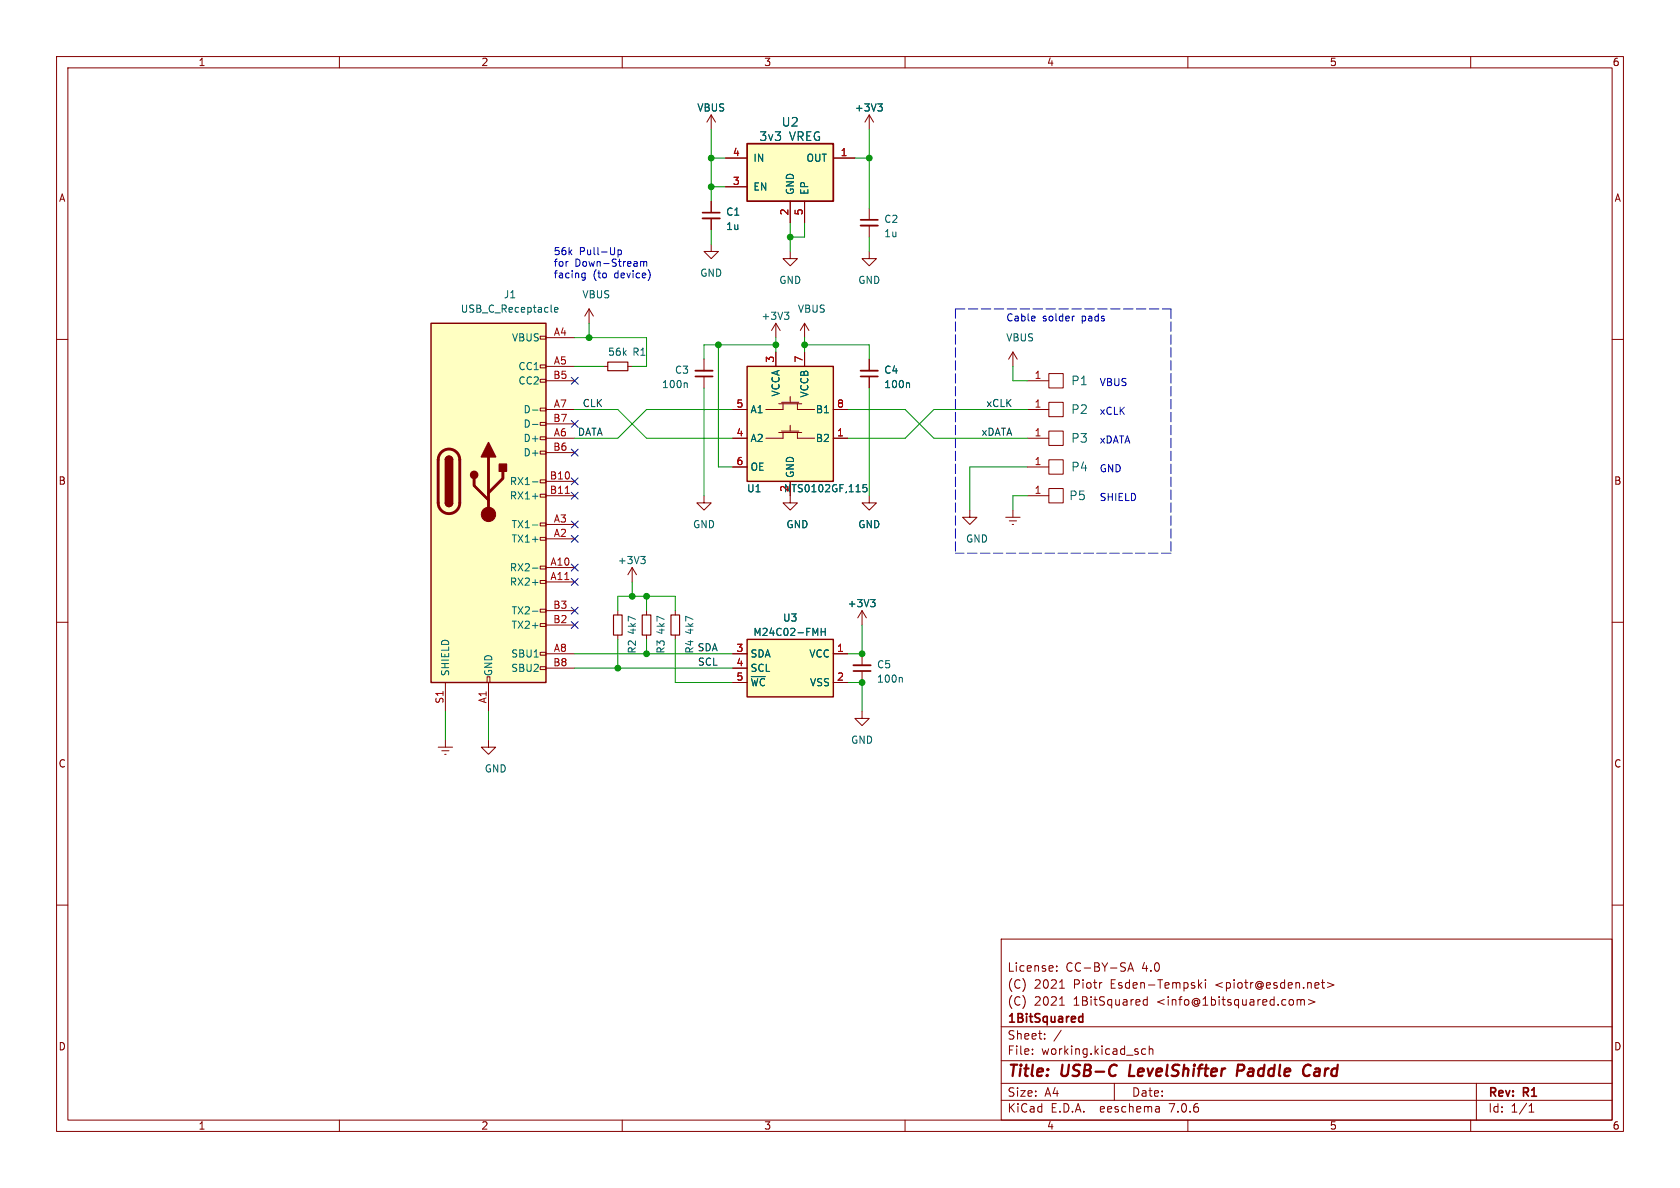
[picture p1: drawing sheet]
<svg xmlns="http://www.w3.org/2000/svg" width="297mm" height="210mm" viewBox="0 0 297 210" stroke-linecap="round" stroke-linejoin="round" font-family="sans-serif">
<g fill="none" stroke="#840000" stroke-width=".18">
<path d="M10 10h277v190h-277zM12 12h273v186h-273zM60 10v2M110 10v2M160 10v2M210 10v2M260 10v2M125.7 20.3l-.7 1.3M125.7 20.3v2.6M125.7 35.6v1.9M125.7 38.6v2M125.7 20.3l.8 1.3"/>
<path d="M128.3 27.9h3.8M128.3 33h3.8M139.7 35.6v3.8M142.2 35.6v3.8M147.3 27.9h3.8M153.7 20.3v2.6M153.7 36.8v1.9M153.7 39.9v2M153.7 20.3l-.8 1.3M153.7 20.3l.7 1.3M10 60h2M95.5 59.4h1v.5h-1z"/>
<path d="M96.5 59.7h5.1M104.1 54.6l-.7 1.3M104.1 54.6v2.6M104.1 54.6l.8 1.3M125.7 43.2v1.3h1.3l-1.3 1.2-1.2-1.2h1.2M137.2 57.2l-.8 1.2M137.2 57.2v2.5M137.2 57.2l.7 1.2M139.7 44.5v1.2h1.3l-1.3 1.3-1.3-1.3h1.3M142.2 57.2l-.7 1.2M142.2 57.2v2.5M142.2 57.2l.8 1.2"/>
<path d="M153.7 44.5v1.2h1.2l-1.2 1.3-1.3-1.3h1.3M285 60h2M95.5 79.8h1v.5h-1zM95.5 77.2h1v.5h-1zM95.5 74.7h1v.5h-1zM95.5 72.1h1v.5h-1zM95.5 67.1h1v.5h-1zM95.5 64.5h1v.5h-1zM96.5 77.5h5.1M96.5 72.4h5.1M96.5 64.8h5.1M96.5 67.3h5.1"/>
<path d="M96.5 74.9h5.1M106.7 64.8h.7M111 64.8h.8M124.5 63.5v2M124.5 66.7v1.9M129.5 77.5h2.6M129.5 72.4h2.6M137.2 62.2v2.6M137.7 76.5h4M137.7 71.4h4M138.2 76.2h3M138.2 71.1h3"/>
<path d="M138.4 76.5v1h-3M138.4 71.4v1h-3M139.7 70.1v1M139.7 75.2v1M141 76.5v1h3M141 71.4v1h3M142.2 62.2v2.6M147.3 77.5h2.6M147.3 72.4h2.6M153.7 63.5v2M153.7 66.7v1.9M179.1 62.2v2.6"/>
<path d="M179.1 62.2l-.8 1.3M179.1 62.2l.7 1.3M181.6 77.5h3.8M181.6 72.4h3.8M181.6 67.3h3.8M185.4 71.1h2.6v2.6h-2.6zM185.4 66h2.6v2.6h-2.6zM185.4 76.2h2.6v2.5h-2.6zM95.5 95h1v.5h-1zM95.5 92.5h1v.5h-1zM95.5 87.4h1v.5h-1zM95.5 84.8h1v.5h-1z"/>
<path d="M96.5 95.3h5.1M96.5 92.7h5.1M96.5 85.1h5.1M96.5 87.6h5.1M96.5 80h5.1M124.5 87.6v1.3h1.2l-1.2 1.3-1.3-1.3h1.3M129.5 82.6h2.6M139.7 85.1v3.8h1.3l-1.3 1.3-1.3-1.3h1.3M153.7 87.6v1.3h1.2l-1.2 1.3-1.3-1.3h1.3M171.4 90.2v1.2h1.3l-1.3 1.3-1.2-1.3h1.2M177.8 91.4h2.5M178.4 92.1h1.3"/>
<path d="M178.9 92.7h.3M179.1 90.2v1.2M181.6 82.6h3.8M181.6 87.6h3.8M185.4 81.3h2.6v2.5h-2.6zM185.4 86.4h2.6v2.5h-2.6zM10 110h2M86.1 119.6h.5v1.1h-.5zM95.5 117.9h1v.5h-1zM95.5 115.3h1v.5h-1zM95.5 110.2h1v.5h-1zM95.5 107.7h1v.5h-1z"/>
<path d="M95.5 102.6h1v.5h-1zM95.5 100.1h1v.5h-1zM96.5 115.6h5.1M96.5 118.1h5.1M96.5 100.3h5.1M96.5 102.9h5.1M96.5 110.5h5.1M96.5 108h5.1M109.2 108v.7M109.2 112.3v.7M111.8 100.3l-.8 1.3M111.8 100.3v2.6"/>
<path d="M111.8 100.3l.7 1.3M114.3 108v.7M114.3 112.3v.7M119.4 108v.7M119.4 112.3v.7M129.5 115.6h2.6M129.5 118.1h2.6M147.3 115.6h2.6M152.4 108l-.8 1.2M152.4 108v2.5M152.4 115.6v2M152.4 118.7v2"/>
<path d="M152.4 108l.8 1.2M285 110h2M77.5 132.1h2.5M78.1 132.7h1.3M78.6 133.4h.3M78.7 120.7v5M78.7 130.8v1.3M86.4 130.8v1.3h1.2l-1.2 1.3-1.3-1.3h1.3M86.4 120.7v5M129.5 120.7h2.6M147.3 120.7h2.6M152.4 125.7v1.3h1.3l-1.3 1.3-1.3-1.3h1.3"/>
<path d="M10 160h2M285 160h2M177 166h108v32h-108zM186.8 171.6v.1M186.8 170.8v.1M187.3 177.7h.9M187.3 174.7h.9M199.4 171.7l.5-1.5 .5 1.5M199.5 171.3h.7M202.8 176.8l-.4-.1-.3 .3v.4l.1 .2h.6M202.8 176.2v1.5M211.9 173.2v1.5"/>
<path d="M212 174.1l.5 .6M212.5 173.7l-.6 .6M213.1 173.2v.1M213.1 173.7v1M229.3 176.8l.4-.1 .3 .2M229.3 176.7v1M230 176.9l.2-.2 .3 .1 .1 .9M230 176.9v.8M231.3 176.7l1.2 .4-1.2 .5M233.6 173.7h.6M233.8 173.2v1.3l.4 .2M234.7 173.7l1.1 .4-1.1 .5"/>
<path d="M60 198v2M110 198v2M160 198v2M177 194.5h108M177 191.5h108M177 187.5h108M177 181.5h108M182.5 186.3v.1M182.5 185.5v.1M184.7 183.6v.1M184.7 182.8v.1M187.6 182.1l-1.3 2"/>
<path d="M197 191.5v3M202.5 185.5l-.4-.1-.3 .3v.4l.2 .2h.5M203.2 185.5l.2-.1 .3 .1 .1 .9M203.2 184.9v1.5M204.9 195.7l.1 .9M205 196.5l-.2 .1M205 196h-.2M210 198v2M260 198v2M261 191.5v6.5M270.3 196.6h.9M270.3 195.5l.4-.4v1.5"/>
</g>
<path d="M199.8 188.2l-.2 2h.9M219.6 188.2h-.7l-.3 2M219.7 189.2l-.9 .1M230.5 189.9a.67 .67 0 0 0 1 .1M231.7 188.4a.8 .8 0 0 0-.9-.1 .8 .8 0 0 0-.4 .8" fill="none" stroke="#840000" stroke-width=".4"/>
<path d="M124.2 37.6h3.1M132.1 25.4h15.2v10.2h-15.2zM152.1 38.9h3.1M122.9 66.5h3.1M152.1 66.5h3.1M150.9 118.6h3M190.8 179.8h.6M191.4 179.2v1.5M190.8 180.6h.6" fill="none" stroke="#840000" stroke-width=".3"/>
<path d="M107.4 64h3.6v1.5h-3.6zM108.5 108.7h1.5v3.6h-1.5zM113.5 108.7h1.6v3.6h-1.6zM118.6 108.7h1.5v3.6h-1.5z" fill="none" stroke="#840000" stroke-width=".2"/>
<g fill="none" stroke="#006464" stroke-width=".18">
<path d="M155.2 18.4h.8l-.5 .4M155.7 18.8l.3 .3v.3l-.3 .2M98 54.8l.6-.2v-.2l-.4-.1-.2 .2 .1 .6h.5M138.7 55.2h.8l-.5 .5M139.2 55.7l.3 .2v.3l-.3 .3M94.1 72.5h1M94.1 75h1M121.3 67.7l.2 .2v.6M160.6 67.7l.2 .2v.6M94.1 92.8h1M94.1 85.2h1M94.1 87.7h1"/>
<path d="M113.3 98.4h.8l-.5 .5M113.8 98.9l.3 .2v.3l-.3 .2M153.2 85.7h-.6v.6l.1-.1h.5l.1 .2-.1 .4-.2 .1-.4-.1M94.1 100.4h1M94.1 103h1M94.1 108h1M145.2 111.1v1.2M145.2 111.7h.7M145.9 111.1v1.2M153.9 106h.8l-.4 .5M154.5 106.5l.2 .2v.3l-.2 .3M159.3 119.7l.2 .2v.7"/>
</g>
<g fill="#ffffc2" stroke="#ffffc2" stroke-width=".18">
<path d="M132.1 113h15.2v10.2h-15.2z"/>
<path d="M132.1 64.8h15.2v20.3h-15.2z"/>
<path d="M76.2 57.2h20.3v63.5h-20.3z"/>
<path d="M132.1 25.4h15.2v10.2h-15.2z"/>
</g>
<path d="M76.2 57.2h20.3v63.5h-20.3zM132.1 64.8h15.2v20.3h-15.2zM78.7 88.9a.64 .64 0 0 0 .7 .6 .64 .64 0 0 0 .6-.6M78.7 81.3a.64 .64 0 0 1 .7-.7 .64 .64 0 0 1 .6 .7M132.1 113h15.2v10.2h-15.2z" fill="none" stroke="#840000" stroke-width=".25"/>
<path d="M124.2 38.6h3.1M152.1 39.9h3.1M122.9 65.5h3.1M152.1 65.5h3.1M150.9 117.6h3" fill="none" stroke="#840000" stroke-width=".33"/>
<path d="M78 79.9a1.9 1.9 0 0 1 2.1-.4 1.9 1.9 0 0 1 1.2 1.8v7.6a1.91 1.91 0 0 1-1.9 1.9 1.91 1.91 0 0 1-1.9-1.9v-7.8l.2-.6zM83.8 84.6v1.3l2.6 2.5M86.4 80.8v10.1M88.9 83.3v1.3l-2.5 2.5" fill="none" stroke="#840000" stroke-width=".51"/>
<g fill="#840000" stroke="#840000" stroke-width=".25">
<path d="M78.7 88.9h1.3a.64 .64 0 0 1-.6 .6 .64 .64 0 0 1-.7-.6z"/>
<path d="M78.7 81.3h1.3v7.6h-1.3z"/>
<path d="M78.9 80.8a.64 .64 0 0 1 .7-.1 .64 .64 0 0 1 .4 .6h-1.3z"/>
<path d="M86.4 78.2l1.2 2.6h-2.5z"/>
<path d="M88.3 82h1.2v1.3h-1.2z"/>
<circle cx="83.8" cy="83.9" r=".63"/>
</g>
<circle cx="86.4" cy="90.9" r="1.27" fill="#840000" stroke="#840000" stroke-width=".18"/>
<path d="M99.9 87.2h.8" fill="none" stroke="#a90000" stroke-width=".18"/>
<path d="M103 49.1h.5M103 48.3h.5M103.5 48.3v1l-.3 .2h-.3M109.3 44.2v1.3M109.3 44.2h.3l.3 .2-.2 .6h-.4M113.3 46.2v.9M113.3 46.3l.3-.1 .2 .2M113.8 46.4l.2-.2 .3 .1v.8M113.8 46.4v.7M114.9 48.2v.9M182.9 56l.1 .2-.6 .1M189.9 55.9l-.2 .1" fill="none" stroke="#0000c2" stroke-width=".18"/>
<path d="M168.9 54.6v43.2M168.9 54.6h38.1M207 54.6v43.2M207 97.8h-38.1" fill="none" stroke="#0000c2" stroke-width=".18" stroke-dasharray="1.7 .6"/>
<g fill="none" stroke="#009600" stroke-width=".18">
<path d="M125.7 22.9v12.7M125.7 27.9h2.6M125.7 33h2.6M139.7 39.4v5.1M142.2 39.4v2.5h-2.5M151.1 27.9h2.6M153.7 22.9v13.9M101.6 59.7h12.7v5.1h-2.5M104.1 57.2v2.5M125.7 40.6v2.6M137.2 59.7v2.5M142.2 59.7v2.5"/>
<path d="M153.7 41.9v2.6M101.6 72.4h7.6l5.1 5.1h15.2M101.6 64.8h5.1M124.5 68.6v19M127 61v21.6h2.5M129.5 72.4h-15.2l-5.1 5.1h-7.6M137.2 61h-12.7v2.5M142.2 61h11.5v2.5M149.9 72.4h10.1l5.1 5.1h16.5M153.7 68.6v19M179.1 64.8v2.5h2.5M181.6 72.4h-16.5l-5.1 5.1h-10.1"/>
<path d="M181.6 82.6h-10.2v7.6M181.6 87.6h-2.5v2.6M101.6 115.6h27.9M101.6 118.1h27.9M109.2 108v-2.6h10.2v2.6M109.2 113v5.1M111.8 102.9v2.5M114.3 105.4v2.6M114.3 113v2.6M119.4 113v7.7h10.1M152.4 110.5v5.1h-2.5M78.7 125.7v5.1"/>
<path d="M86.4 125.7v5.1M149.9 120.7h2.5v5"/>
</g>
<g fill="none" stroke="#000084" stroke-width=".18">
<path d="M101 79.4l1.2 1.2M101 74.3l1.2 1.2M101 66.7l1.2 1.2M102.2 79.4l-1.2 1.2M102.2 74.3l-1.2 1.2M102.2 66.7l-1.2 1.2M101 92.1l1.2 1.2M101 87l1.2 1.2M101 84.5l1.2 1.2M101 99.7l1.2 1.2M101 94.6l1.2 1.3M102.2 92.1l-1.2 1.2"/>
<path d="M102.2 87l-1.2 1.2M102.2 84.5l-1.2 1.2M102.2 99.7l-1.2 1.2M102.2 94.6l-1.2 1.3M101 107.3l1.2 1.3M101 102.3l1.2 1.2M101 109.9l1.2 1.2M102.2 107.3l-1.2 1.3M102.2 102.3l-1.2 1.2M102.2 109.9l-1.2 1.2"/>
</g>
<g fill="#009600" stroke="#009600" stroke-width=".18">
<circle cx="139.7" cy="41.9" r=".51"/>
<circle cx="137.2" cy="61" r=".51"/>
<circle cx="142.2" cy="61" r=".51"/>
<circle cx="125.7" cy="27.9" r=".51"/>
<circle cx="125.7" cy="33" r=".51"/>
<circle cx="153.7" cy="27.9" r=".51"/>
<circle cx="127" cy="61" r=".51"/>
<circle cx="111.8" cy="105.4" r=".51"/>
<circle cx="114.3" cy="105.4" r=".51"/>
<circle cx="109.2" cy="118.1" r=".51"/>
<circle cx="114.3" cy="115.6" r=".51"/>
<circle cx="104.1" cy="59.7" r=".51"/>
<circle cx="152.4" cy="115.6" r=".51"/>
<circle cx="152.4" cy="120.7" r=".51"/>
</g>
<g font-size="2.8" fill="#840000">
<text x="178" y="190.9">Title:</text>
<text x="187.7" y="190.9">USB-C</text>
<text x="200.5" y="190.9">LevelShifter</text>
<text x="220.3" y="190.9">Paddle</text>
<text x="232.8" y="190.9">Card</text>
</g>
<g font-size="2.1" fill="#006464">
<text x="138.1" y="22.6">U2</text>
<text x="134.1" y="25.1">3v3</text>
<text x="139.5" y="25.1">VREG</text>
<text x="189.3" y="68.3">P1</text>
<text x="189.3" y="73.4">P2</text>
<text x="189.3" y="83.5">P4</text>
<text x="189.3" y="78.5">P3</text>
<text x="188.9" y="88.6">P5</text>
</g>
<g font-size="2.1" fill="#840000">
<text x="178" y="172">License:</text>
<text x="188.4" y="172">CC-BY-SA</text>
<text x="201.9" y="172">4.0</text>
<text x="178" y="178">(C)</text>
<text x="178" y="175">(C)</text>
<text x="182.8" y="178">2021</text>
<text x="182.8" y="175">2021</text>
<text x="189.8" y="178">1BitSquared</text>
<text x="189.8" y="175">Piotr</text>
<text x="196.5" y="175">Esden-Tempski</text>
<text x="204.7" y="178">&lt;info@1bitsquared.com&gt;</text>
<text x="215.1" y="175">&lt;piotr@esden.net&gt;</text>
<text x="178" y="184">Sheet:</text>
<text x="178" y="181.2">1BitSquared</text>
<text x="178" y="186.7">File:</text>
<text x="184.1" y="186.7">working.kicad_sch</text>
<text x="178" y="196.9">KiCad</text>
<text x="178" y="194.1">Size:</text>
<text x="184.7" y="194.1">A4</text>
<text x="185.7" y="196.9">E.D.A.</text>
<text x="194.6" y="196.9">eeschema</text>
<text x="200" y="194.1">Date:</text>
<text x="207" y="196.9">7.0.6</text>
<text x="263" y="194.3">Rev:</text>
<text x="263" y="196.9">Id:</text>
<text x="267.1" y="196.9">1/1</text>
<text x="269.4" y="194.3">R1</text>
</g>
<g font-size="1.8" fill="#840000">
<text x="35" y="11.9">1</text>
<text x="85" y="11.9">2</text>
<text x="135" y="11.9">3</text>
<text x="185" y="11.9">4</text>
<text x="235" y="11.9">5</text>
<text x="285" y="11.9">6</text>
<text x="10.3" y="35.9">A</text>
<text x="285.3" y="35.9">A</text>
<text x="10.3" y="85.9">B</text>
<text x="285.3" y="85.9">B</text>
<text x="10.3" y="135.9">C</text>
<text x="285.3" y="135.9">C</text>
<text x="10.3" y="185.9">D</text>
<text x="285.3" y="185.9">D</text>
<text x="35" y="199.9">1</text>
<text x="85" y="199.9">2</text>
<text x="135" y="199.9">3</text>
<text x="185" y="199.9">4</text>
<text x="235" y="199.9">5</text>
<text x="285" y="199.9">6</text>
</g>
<g font-size="1.8" fill="#006464">
<text x="123.2" y="19.9">VBUS</text>
<text x="151" y="19.9">+3V3</text>
<text x="133.1" y="28.8">IN</text>
<text x="142.5" y="28.8">OUT</text>
<text x="133.1" y="33.9">EN</text>
<text x="140.6" y="34.5" transform="rotate(-90 140.6 34.5)">GND</text>
<text x="143.1" y="34.5" transform="rotate(-90 143.1 34.5)">EP</text>
<text x="128.3" y="38.3">C1</text>
<text x="128.3" y="40.9">1u</text>
<text x="156.2" y="39.6">C2</text>
<text x="156.2" y="42.1">1u</text>
<text x="89" y="52.9">J1</text>
<text x="102.9" y="52.9">VBUS</text>
<text x="123.7" y="49.1">GND</text>
<text x="137.7" y="50.4">GND</text>
<text x="151.6" y="50.4">GND</text>
<text x="81.4" y="55.5">USB_C_Receptacle</text>
<text x="134.5" y="56.7">+3V3</text>
<text x="141" y="55.5">VBUS</text>
<text x="90.4" y="60.6">VBUS</text>
<text x="91.6" y="65.6">CC1</text>
<text x="107.4" y="63.1">56k</text>
<text x="111.7" y="63.1">R1</text>
<text x="177.8" y="60.6">VBUS</text>
<text x="91.6" y="68.2">CC2</text>
<text x="116.9" y="68.8">100n</text>
<text x="119.2" y="66.3">C3</text>
<text x="138" y="70.2" transform="rotate(-90 138 70.2)">VCCA</text>
<text x="143.1" y="70.4" transform="rotate(-90 143.1 70.4)">VCCB</text>
<text x="156.2" y="66.3">C4</text>
<text x="156.2" y="68.8">100n</text>
<text x="92.5" y="73.3">D-</text>
<text x="92.5" y="75.8">D-</text>
<text x="132.6" y="73.3">A1</text>
<text x="144.1" y="73.3">B1</text>
<text x="92.5" y="78.3">D+</text>
<text x="92.5" y="80.9">D+</text>
<text x="132.6" y="78.3">A2</text>
<text x="132.6" y="83.4">OE</text>
<text x="144.1" y="78.3">B2</text>
<text x="90" y="86">RX1-</text>
<text x="90" y="88.5">RX1+</text>
<text x="132" y="87.2">U1</text>
<text x="138.5" y="87.2">NTS0102GF,115</text>
<text x="140.6" y="84.6" transform="rotate(-90 140.6 84.6)">GND</text>
<text x="90.3" y="93.6">TX1-</text>
<text x="122.4" y="93.6">GND</text>
<text x="138.9" y="93.6">GND</text>
<text x="151.6" y="93.6">GND</text>
<text x="90" y="101.2">RX2-</text>
<text x="90.3" y="96.1">TX1+</text>
<text x="109.1" y="99.9">+3V3</text>
<text x="170.7" y="96.1">GND</text>
<text x="90" y="103.7">RX2+</text>
<text x="149.8" y="107.5">+3V3</text>
<text x="90.3" y="111.4">TX2+</text>
<text x="90.3" y="108.8">TX2-</text>
<text x="112.6" y="112.3" transform="rotate(-90 112.6 112.3)">4k7</text>
<text x="117.7" y="112.3" transform="rotate(-90 117.7 112.3)">4k7</text>
<text x="122.8" y="112.3" transform="rotate(-90 122.8 112.3)">4k7</text>
<text x="133.1" y="112.6">M24C02-FMH</text>
<text x="138.3" y="110.1">U3</text>
<text x="79.6" y="119.6" transform="rotate(-90 79.6 119.6)">SHIELD</text>
<text x="87.2" y="119.6" transform="rotate(-90 87.2 119.6)">GND</text>
<text x="90.3" y="116.4">SBU1</text>
<text x="90.3" y="119">SBU2</text>
<text x="112.6" y="115.6" transform="rotate(-90 112.6 115.6)">R2</text>
<text x="117.7" y="115.6" transform="rotate(-90 117.7 115.6)">R3</text>
<text x="122.8" y="115.6" transform="rotate(-90 122.8 115.6)">R4</text>
<text x="132.6" y="116.4">SDA</text>
<text x="132.6" y="119">SCL</text>
<text x="143" y="116.4">VCC</text>
<text x="154.9" y="118.3">C5</text>
<text x="132.6" y="121.5">~{WC}</text>
<text x="143.1" y="121.5">VSS</text>
<text x="154.9" y="120.9">100n</text>
<text x="150.4" y="131.7">GND</text>
<text x="85.6" y="136.8">GND</text>
</g>
<g font-size="1.8" fill="#a90000">
<text x="129.5" y="27.7">4</text>
<text x="148.5" y="27.7">1</text>
<text x="129.5" y="32.8">3</text>
<text x="139.4" y="38.2" transform="rotate(-90 139.4 38.2)">2</text>
<text x="142" y="38.2" transform="rotate(-90 142 38.2)">5</text>
<text x="97.8" y="59.4">A4</text>
<text x="97.8" y="64.5">A5</text>
<text x="136.9" y="64.2" transform="rotate(-90 136.9 64.2)">3</text>
<text x="142" y="64.2" transform="rotate(-90 142 64.2)">7</text>
<text x="97.7" y="67.1">B5</text>
<text x="182.8" y="67.1">1</text>
<text x="97.7" y="74.7">B7</text>
<text x="97.8" y="77.2">A6</text>
<text x="97.8" y="72.1">A7</text>
<text x="130.1" y="77.2">4</text>
<text x="130.1" y="72.1">5</text>
<text x="147.9" y="77.2">1</text>
<text x="147.9" y="72.1">8</text>
<text x="182.8" y="72.1">1</text>
<text x="182.8" y="77.2">1</text>
<text x="97.7" y="79.8">B6</text>
<text x="130.1" y="82.3">6</text>
<text x="182.8" y="82.3">1</text>
<text x="97.1" y="84.8">B10</text>
<text x="97.1" y="87.4">B11</text>
<text x="139.4" y="87.1" transform="rotate(-90 139.4 87.1)">2</text>
<text x="182.8" y="87.4">1</text>
<text x="97.8" y="95">A2</text>
<text x="97.8" y="92.5">A3</text>
<text x="97.2" y="100.1">A10</text>
<text x="97.2" y="102.6">A11</text>
<text x="97.7" y="107.7">B3</text>
<text x="97.7" y="110.2">B2</text>
<text x="97.7" y="117.9">B8</text>
<text x="97.8" y="115.3">A8</text>
<text x="130.1" y="115.3">3</text>
<text x="130.1" y="117.9">4</text>
<text x="147.9" y="115.3">1</text>
<text x="78.5" y="124.5" transform="rotate(-90 78.5 124.5)">S1</text>
<text x="86.1" y="124.4" transform="rotate(-90 86.1 124.4)">A1</text>
<text x="130.1" y="120.4">5</text>
<text x="147.9" y="120.4">2</text>
</g>
<g font-size="1.8" fill="#0000c2">
<text x="97.8" y="45.2">56k</text>
<text x="97.8" y="47.2">for</text>
<text x="101.6" y="47.2">Down-Stream</text>
<text x="102.4" y="45.2">Pull-Up</text>
<text x="97.8" y="49.3">facing</text>
<text x="104.8" y="49.3">(to</text>
<text x="108.7" y="49.3">device)</text>
<text x="177.8" y="56.9">Cable</text>
<text x="184.3" y="56.9">solder</text>
<text x="191.3" y="56.9">pads</text>
<text x="194.3" y="68.3">VBUS</text>
<text x="194.3" y="73.4">xCLK</text>
<text x="194.3" y="78.5">xDATA</text>
<text x="194.3" y="83.6">GND</text>
<text x="194.3" y="88.7">SHIELD</text>
</g>
<g font-size="1.8" fill="#0f0f0f">
<text x="102.1" y="77.1">DATA</text>
<text x="102.9" y="72">CLK</text>
<text x="173.4" y="77.1">xDATA</text>
<text x="174.3" y="72">xCLK</text>
<text x="123.2" y="115.2">SDA</text>
<text x="123.3" y="117.8">SCL</text>
</g>
</svg>
